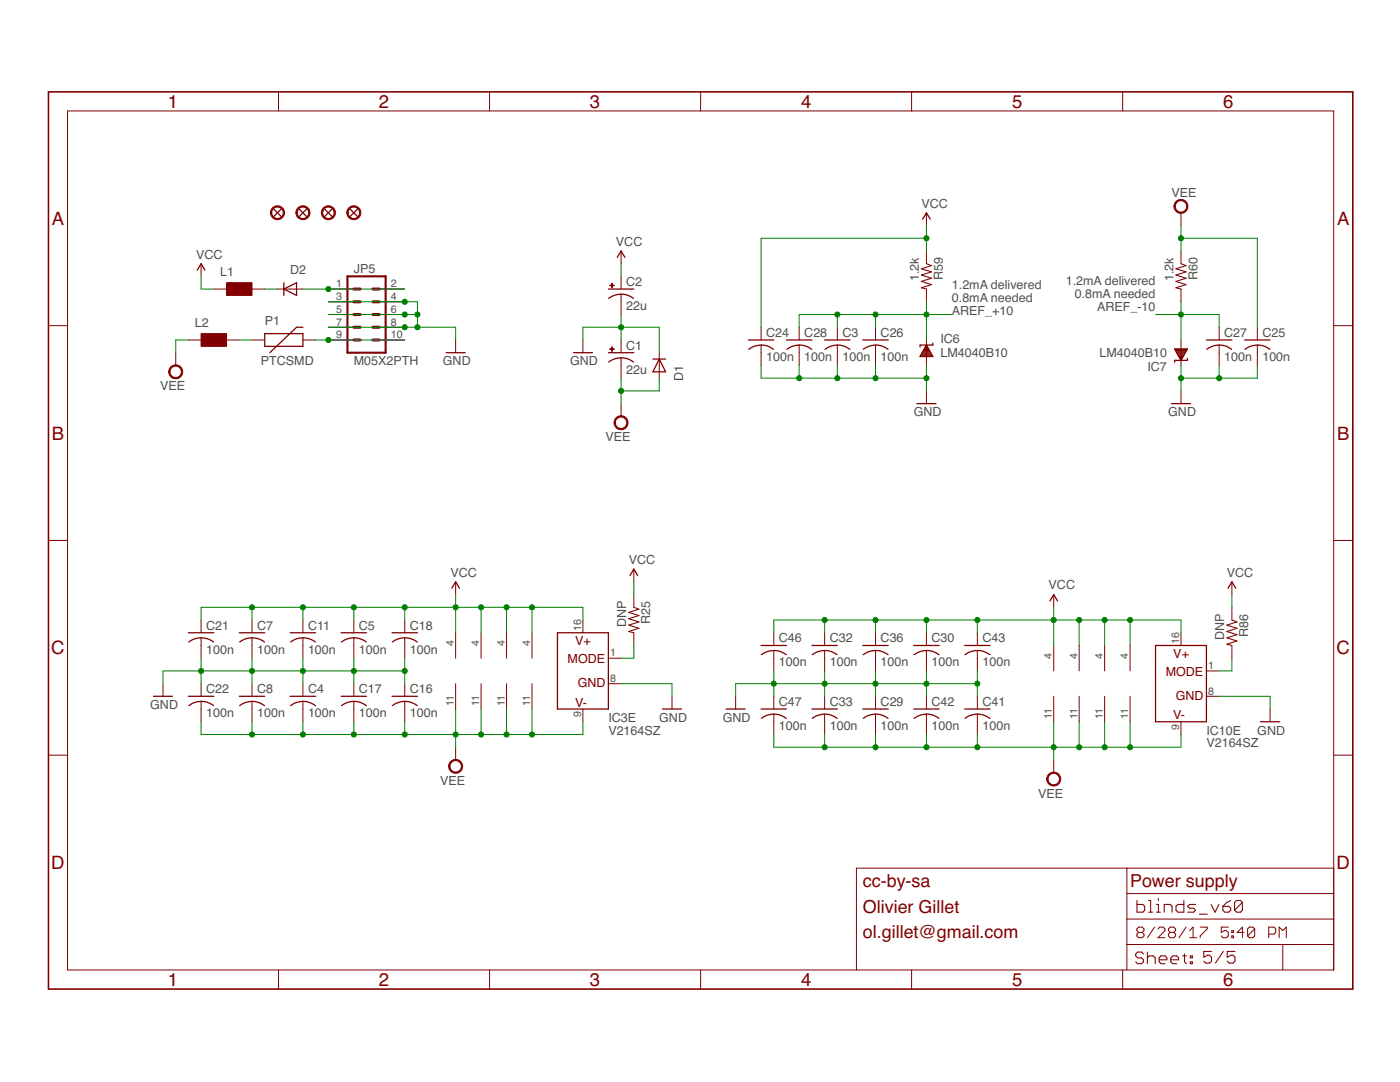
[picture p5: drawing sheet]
<svg xmlns="http://www.w3.org/2000/svg" width="279mm" height="216mm" viewBox="0 0 279 216" stroke-linecap="round" stroke-linejoin="round" font-family="sans-serif">
<g fill="none" stroke="#800000" stroke-width=".25">
<path d="M39.4 53.9l.7-1.3 .8 1.3M54.6 41.7l1.5 1.5M56.1 41.7l-1.5 1.5M56.6 57.7l2.6-1.3v2.5zM56.6 56.4v2.5M59.7 41.7l1.5 1.5M61.2 41.7l-1.5 1.5M64.8 41.7l1.5 1.5M66.3 41.7l-1.5 1.5M69.8 41.7l1.6 1.5M71.4 41.7l-1.6 1.5M121.4 57.7h5.1"/>
<path d="M121.5 59.5a4 4 0 0 1 4.9 0M123.2 51.4l.8-1.3 .7 1.3M184.1 43.7l.8-1.2 .8 1.2M52.8 66.6h7.7v2.5h-7.7zM60.5 65.3h-1.3l-5.4 5.1M89 70.4h3.8M114.4 70.4h3.8M121.4 70.4h5.1M121.5 72.2a4 4 0 0 1 4.9 0M130.3 71.6h2.5M131.6 71.6l1.2 2.6h-2.5zM149.4 67.8h5"/>
<path d="M149.4 69.7a4 4 0 0 1 5 0M157 67.8h5M157 69.7a4 4 0 0 1 5 0M164.6 67.8h5.1M164.7 69.7a4 4 0 0 1 4.9 0M172.2 67.8h5.1M172.3 69.7a4 4 0 0 1 4.9 0M183.7 71.1h2.4M183.8 70.9h2.2M183.9 70.7h2M184 70.4h1.8M184.1 70.2h1.5"/>
<path d="M184.3 70h1.2M184.4 69.8h1M184.5 69.5h.8M184.6 69.3h.5M184.8 69.1h.2M184.9 68.9l1.3 2.2h-2.6zM186.2 68.5v.4h-2.6v.3M234.4 69.6h2.6l-1.3 2.3zM234.5 69.8h2.4M234.6 70h2.2M234.7 70.2h1.9M234.9 70.4h1.6"/>
<path d="M235 70.7h1.4M235.1 70.9h1.2M235.2 71.1h.9M235.4 71.3h.6M235.5 71.5h.4M235.6 71.8h.2M237 71.5v.4h-2.6v.4M240.8 67.8h5.1M240.8 69.7a4 4 0 0 1 5 0M248.4 67.8h5.1M248.5 69.7a4 4 0 0 1 4.9 0M183 80.5h3.8"/>
<path d="M233.8 80.5h3.8M90.2 117.4l.7-1.3 .8 1.3M125.7 114.8l.8-1.2 .8 1.2M209.5 119.9l.8-1.3 .8 1.3M245.1 117.4l.8-1.3 .7 1.3M30.6 138.9h3.8M37.6 126.3h5.1M37.6 138.9h5.1M37.7 128.1a4 4 0 0 1 4.9 0M47.8 126.3h5M47.8 138.9h5M47.8 128.1a4 4 0 0 1 5 0"/>
<path d="M57.9 126.3h5.1M57.9 138.9h5.1M58 128.1a4 4 0 0 1 4.9 0M68.1 126.3h5.1M68.1 138.9h5.1M68.2 128.1a4 4 0 0 1 4.9 0M78.2 126.3h5.1M78.2 138.9h5.1M78.3 128.1a4 4 0 0 1 5 0M111.3 126.3h10.1v15.2h-10.1zM151.9 128.8h5.1M154.4 129.8a3.8 3.8 0 0 1 2.5 .8"/>
<path d="M154.4 129.8l-1 .1-1.4 .7M162 128.8h5.1M164.6 129.8a3.9 3.9 0 0 1 2.5 .8M164.6 129.8l-1.6 .3-.9 .5M172.2 128.8h5.1M174.7 129.8a3.9 3.9 0 0 1 2.5 .8M174.7 129.8l-1.5 .3-.9 .5M182.4 128.8h5M184.9 129.8a3.9 3.9 0 0 1 2.5 .8M184.9 129.8l-1.6 .3-.9 .5M192.5 128.8h5.1M195.1 129.8a3.9 3.9 0 0 1 2.4 .8"/>
<path d="M195.1 129.8l-1.6 .3-.9 .5M230.6 128.8h10.2v15.2h-10.2zM37.7 140.8a4 4 0 0 1 4.9 0M47.8 140.8a4 4 0 0 1 5 0M58 140.8a4 4 0 0 1 4.9 0M68.2 140.8a4 4 0 0 1 4.9 0M78.3 140.8a4 4 0 0 1 5 0M132.2 141.5h3.8M144.9 141.5h3.8M151.9 141.5h5.1M152 143.3a4 4 0 0 1 4.9 0M162 141.5h5.1"/>
<path d="M162.1 143.3a4 4 0 0 1 5 0M172.2 141.5h5.1M172.3 143.3a4 4 0 0 1 4.9 0M182.4 141.5h5M182.4 143.3a4 4 0 0 1 5 0M192.5 141.5h5.1M192.6 143.3a4 4 0 0 1 4.9 0M251.6 144h3.8"/>
</g>
<g fill="none" stroke="#800000" stroke-width=".2">
<path d="M55.6 18.3v3.8M97.7 18.3v3.8M139.8 18.3v3.8M181.9 18.3v3.8M224 18.3v3.8M13.5 22.1h252.7v171.4h-252.7zM40.1 52.6v2.5M42.7 57.7h2.5M50.3 57.7h2.5M55.4 57.7h5.1M65.5 57.7h5.1M75.7 57.7h5.1"/>
<path d="M124 50.1v2.5M124 55.1v2.6M124 58.7v4.1M184.9 42.5v2.5M184.9 50.1v2.5M184.9 57.7v2.5M235.7 42.5v2.5M235.7 50.1v2.5M235.7 57.7v2.5M9.7 65h3.8M35.1 70.4v2.5M37.6 67.8h2.5"/>
<path d="M45.2 67.8h2.6M50.3 67.8h2.5M60.5 67.8h2.5M65.5 67.8h5.1M65.5 65.3h5.1M65.5 62.8h5.1M65.5 60.2h5.1M75.7 67.8h5.1M75.7 65.3h5.1M75.7 62.8h5.1M75.7 60.2h5.1M90.9 67.8v2.6"/>
<path d="M116.3 67.8v2.6M124 67.8v2.6M124 71.4v4.1M131.6 70.4v5.1M151.9 65.3v2.5M151.9 68.9v4M159.5 65.3v2.5M159.5 68.9v4M167.1 65.3v2.5M167.1 68.9v4M174.7 65.3v2.5M174.7 68.9v4"/>
<path d="M184.9 67.8v5.1M184.9 78v2.5M235.7 67.8v5.1M235.7 78v2.5M243.3 65.3v2.5M243.3 68.9v4M250.9 65.3v2.5M250.9 68.9v4M266.2 65h3.8M124 80.5v2.6M9.7 107.8h3.8M90.9 116.1v2.5"/>
<path d="M126.5 113.6v2.5M126.5 118.6v2.6M210.3 118.6v2.6M245.9 116.1v2.5M266.2 107.8h3.8M32.5 136.4v2.5M40.1 123.7v2.6M40.1 127.3v4M40.1 136.4v2.5M40.1 140v4M50.3 123.7v2.6M50.3 127.3v4"/>
<path d="M50.3 136.4v2.5M50.3 140v4M60.5 123.7v2.6M60.5 127.3v4M60.5 136.4v2.5M60.5 140v4M70.6 123.7v2.6M70.6 127.3v4M70.6 136.4v2.5M70.6 140v4M80.8 123.7v2.6M80.8 127.3v4"/>
<path d="M80.8 136.4v2.5M80.8 140v4M90.9 126.3v5M90.9 136.4v5.1M96 126.3v5M96 136.4v5.1M101.1 126.3v5M101.1 136.4v5.1M106.2 126.3v5M106.2 136.4v5.1M116.3 123.7v2.6M121.4 136.4h2.6"/>
<path d="M121.4 131.3h2.6M126.5 126.3v2.5M134.1 138.9v2.6M146.8 138.9v2.6M154.4 126.3v2.5M154.4 129.8v4.1M154.4 138.9v2.6M164.6 126.3v2.5M164.6 129.8v4.1M164.6 138.9v2.6M174.7 126.3v2.5M174.7 129.8v4.1"/>
<path d="M174.7 138.9v2.6M184.9 126.3v2.5M184.9 129.8v4.1M184.9 138.9v2.6M195.1 126.3v2.5M195.1 129.8v4.1M195.1 138.9v2.6M210.3 128.8v5.1M210.3 138.9v5.1M215.4 128.8v5.1M215.4 138.9v5.1M220.5 128.8v5.1"/>
<path d="M220.5 138.9v5.1M225.5 128.8v5.1M225.5 138.9v5.1M235.7 126.3v2.5M240.8 138.9h2.5M240.8 133.9h2.5M245.9 121.2v2.5M245.9 128.8v2.5M9.7 150.7h3.8M90.9 149.1v2.5M116.3 141.5v2.5M154.4 142.5v4.1"/>
<path d="M164.6 142.5v4.1M174.7 142.5v4.1M184.9 142.5v4.1M195.1 142.5v4.1M210.3 151.6v2.6M235.7 144v2.6M253.5 141.5v2.5M266.2 150.7h3.8M224.9 173.2v20.3M224.9 178.3h41.3M266.2 173.2h-95.3v20.3M55.6 193.5v3.9"/>
<path d="M97.7 193.5v3.9M139.8 193.5v3.9M181.9 193.5v3.9M224 193.5v3.9M224.9 188.5h41.3M224.9 183.4h41.3M227.2 186.1l-.3-.4v-.3l.3-.4h.7l.4 .4v.3l-.4 .4M227.2 186.1l-.3 .3v.4l.3 .3h.7l.4-.3v-.4l-.4-.3M227.2 186.1h.7M230.4 185l-1.4 2.1M231.1 185.4l.4-.4h.7l.3 .4v.3l-1.4 1.4h1.4M233.6 186.1l-.4-.4v-.3l.4-.4h.7l.3 .4v.3l-.3 .4"/>
<path d="M233.6 186.1l-.4 .3v.4l.4 .3h.7l.3-.3v-.4l-.3-.3M233.6 186.1h.7M236.7 185l-1.4 2.1M237.4 187.1h1.4M237.4 185.7l.7-.7v2.1M239.5 185h1.4v.4l-1.4 1.4v.3M245.1 185h-1.4v1.1l.7-.4h.4l.3 .4v.7l-.3 .3h-.7l-.4-.3M245.8 186.8h.4v.3h-.4zM245.8 185.7h.4v.4h-.4zM248.3 186.1h-1.4l1-1.1v2.1M250.4 185.4l-.4-.4h-.7l-.3 .4v1.4M250.4 185.4v1.4l-.4 .3h-.7l-.3-.3"/>
<path d="M250.4 185.4l-1.4 1.4M253.2 186.4h1.1l.3-.3v-.7l-.3-.4h-1.1v2.1M255.3 187.1v-2.1l.7 .7 .7-.7v2.1M256 188.5v5"/>
</g>
<g fill="none" stroke="#800000" stroke-width=".21">
<path d="M184.9 52.6l1 .4-2 .6 2 .7-2 .6 2 .6-2 .7 2 .6-2 .6 1 .3M235.7 52.6l1 .4-2 .6 2 .7-2 .6 2 .6-2 .7 2 .6-2 .6 1 .3M126.5 121.2l1 .4-2 .6 2 .6-2 .7 2 .6-2 .6 2 .7-2 .6 1 .3M245.9 123.7l1 .4-2.1 .6 2.1 .7-2.1 .6 2.1 .6-2.1 .7 2.1 .6-2.1 .6 1.1 .3M226.9 179.7v2.3h1.2l.4-.4v-.8l-.4-.3h-1.2M229.2 179.7h.4v2.3M231.2 179.3v.4M236.3 179.7v2.3h-1.2l-.4-.4v-.8l.4-.3h1.2M245.6 179.7l-.8 .4-.7 .7M228.2 190.4l-.4-.4h-.8l-.3 .4v.3l.3 .4h.8l.4 .4v.4l-.4 .4h-.8l-.3-.4M229 191.1l.4-.4h.7l.4 .4v1.2M229 190v2.3"/>
<path d="M229.2 182h.8M230.8 182h.8M230.8 180.5h.4v1.5M231.3 191.5h1.6v-.4l-.4-.4h-.8l-.4 .4v.8l.4 .4h.8M232.3 182v-1.5h1.2l.4 .3v1.2M233.7 191.5h1.5v-.4l-.4-.4h-.7l-.4 .4v.8l.4 .4h.7M236 190.7h.8M236.4 190.4v1.5l.4 .4M237.6 190.7h.4v.4h-.4zM237.6 191.9h.4v.4h-.4zM238.6 180.5h-1.2l-.4 .3 .4 .4h.8l.4 .4-.4 .4h-1.2M239.4 182.4h1.5"/>
<path d="M241.7 180.5l.8 1.5 .8-1.5M241.8 189.8h-1.6v1.2l.8-.4h.4l.4 .4v.8l-.4 .4h-.8l-.4-.4M244.1 180.8h1.1l.4 .4v.4l-.4 .4h-.8l-.3-.4zM244.1 189.8l-1.5 2.4M246.5 189.8h-1.6v1.2l.8-.4h.4l.4 .4v.8l-.4 .4h-.8l-.4-.4M247.9 180.1v1.5l-.3 .4h-.8l-.4-.4M247.9 180.1l-.3-.4h-.8l-.4 .4v1.5M247.9 180.1l-1.5 1.5"/>
</g>
<g fill="#800000" stroke="#800000" stroke-width=".2">
<path d="M234.7 40.2a1.4 1.4 0 0 1 2.2 .3 1.4 1.4 0 0 1-.8 2 1.4 1.4 0 0 1-1.8-1.3h.2a1.14 1.14 0 0 1 1.6-1.1 1.14 1.14 0 0 1 .3 1.9 1.14 1.14 0 0 1-1.8-.5l-.1-.3h-.2z" fill-rule="evenodd"/>
<path d="M34 73.2a1.4 1.4 0 0 1 2.3 .2 1.4 1.4 0 0 1-.8 2.1 1.4 1.4 0 0 1-1.8-1.3h.2a1.14 1.14 0 0 1 1.7-.9 1.14 1.14 0 0 1 .2 1.9 1.14 1.14 0 0 1-1.8-.7l-.1-.3h-.2z" fill-rule="evenodd"/>
<path d="M122.9 83.4a1.39 1.39 0 0 1 2.2 .2 1.39 1.39 0 0 1-.8 2.1 1.39 1.39 0 0 1-1.7-1.4h.2a1.14 1.14 0 0 1 1.7-.9 1.14 1.14 0 0 1 .1 1.9 1.14 1.14 0 0 1-1.8-.7v-.3h-.2z" fill-rule="evenodd"/>
<path d="M54.4 41.5a1.4 1.4 0 0 1 2.2 .2 1.4 1.4 0 0 1-.8 2.1 1.4 1.4 0 0 1-1.8-1.3h.2a1.15 1.15 0 0 1 1.6-1.1 1.15 1.15 0 0 1 .3 1.9 1.15 1.15 0 0 1-1.8-.6l-.1-.2h-.2z" fill-rule="evenodd"/>
<path d="M59.4 41.5a1.4 1.4 0 0 1 2.3 .2 1.4 1.4 0 0 1-.9 2.1 1.4 1.4 0 0 1-1.7-1.3h.2a1.15 1.15 0 0 1 1.6-1.1 1.15 1.15 0 0 1 .3 1.9 1.15 1.15 0 0 1-1.8-.6l-.1-.2h-.2z" fill-rule="evenodd"/>
<path d="M64.5 41.5a1.4 1.4 0 0 1 2.2 .2 1.4 1.4 0 0 1-.8 2.1 1.4 1.4 0 0 1-1.8-1.3h.3a1.15 1.15 0 0 1 1.6-1.1 1.15 1.15 0 0 1 .3 1.9 1.15 1.15 0 0 1-1.9-.6v-.2h-.3z" fill-rule="evenodd"/>
<path d="M69.6 41.5a1.4 1.4 0 0 1 2.2 .2 1.4 1.4 0 0 1-.8 2.1 1.4 1.4 0 0 1-1.8-1.3h.3a1.15 1.15 0 0 1 1.6-1.1 1.15 1.15 0 0 1 .3 1.9 1.15 1.15 0 0 1-1.9-.6v-.2h-.3z" fill-rule="evenodd"/>
<path d="M89.9 152a1.4 1.4 0 0 1 2.2 .2 1.4 1.4 0 0 1-.8 2.1 1.4 1.4 0 0 1-1.8-1.4h.3a1.15 1.15 0 0 1 1.6-1 1.15 1.15 0 0 1 .3 1.9 1.15 1.15 0 0 1-1.9-.6v-.3h-.3z" fill-rule="evenodd"/>
<path d="M209.3 154.5a1.4 1.4 0 0 1 2.2 .2 1.4 1.4 0 0 1-.8 2.1 1.4 1.4 0 0 1-1.8-1.4h.2a1.15 1.15 0 0 1 1.7-1 1.15 1.15 0 0 1 .2 1.9 1.15 1.15 0 0 1-1.8-.6l-.1-.3h-.2z" fill-rule="evenodd"/>
</g>
<g fill="#800000" stroke="#800000" stroke-width=".2">
<path d="M121.7 56.9h.9v.1h-.9z"/>
<path d="M122.1 56.5h.1v.9h-.1z"/>
<path d="M121.7 69.6h.9v.1h-.9z"/>
<path d="M122.1 69.2h.1v.9h-.1z"/>
<path d="M45.2 56.4h5.1v2.5h-5.1z"/>
<path d="M40.1 66.6h5.1v2.5h-5.1z"/>
</g>
<path d="M69.3 55.1h7.7v15.3h-7.7z" fill="none" stroke="#800000" stroke-width=".42"/>
<path d="M70.6 57.7h1.3M74.4 57.7h1.3M70.6 62.8h1.3M70.6 65.3h1.3M70.6 67.8h1.3M70.6 60.2h1.3M74.4 62.8h1.3M74.4 65.3h1.3M74.4 67.8h1.3M74.4 60.2h1.3" fill="none" stroke="#800000" stroke-width=".61"/>
<path d="M9.7 18.3h260.3v179.1h-260.3z" fill="none" stroke="#800000" stroke-width=".32"/>
<g fill="none" stroke="#008000" stroke-width=".2">
<path d="M40.1 55.1v2.6h2.6M52.8 57.7h2.6M60.5 57.7h20.3M124 52.6v2.5M184.9 45v5.1M184.9 47.5h-33v17.8M235.7 45v5.1M235.7 47.5h15.2v17.8M37.6 67.8h-2.5v2.6M47.8 67.8h2.5M63 67.8h17.8M65.5 60.2h17.8v5.1"/>
<path d="M65.5 62.8h17.8M65.5 65.3h25.4v2.5M116.3 67.8v-2.5h15.3v5.1M124 62.8v5M124 75.5v5M131.6 75.5v2.5h-7.6M151.9 72.9v2.6h33M159.5 72.9v2.6M167.1 62.8v2.5M167.1 72.9v2.6M174.7 62.8v2.5M174.7 72.9v2.6"/>
<path d="M184.9 60.2v7.6M184.9 72.9v5.1M190 62.8h-30.5v2.5M230.6 62.8h12.7v2.5M235.7 60.2v7.6M235.7 72.9v5.1M243.3 72.9v2.6M250.9 72.9v2.6h-15.2M90.9 118.6v7.7M126.5 116.1v2.5M245.9 118.6v2.6M40.1 123.7v-2.5h76.2v2.5"/>
<path d="M40.1 131.3v5.1M50.3 121.2v2.5M50.3 131.3v5.1M60.5 121.2v2.5M60.5 131.3v5.1M70.6 121.2v2.5M70.6 131.3v5.1M80.8 133.9h-48.3v2.5M80.8 121.2v2.5M80.8 131.3v5.1M96 121.2v5.1M101.1 121.2v5.1"/>
<path d="M106.2 121.2v5.1M124 136.4h10.1v2.5M126.5 128.8v2.5h-2.5M154.4 126.3v-2.6h81.3v2.6M154.4 133.9v5M164.6 123.7v2.6M164.6 133.9v5M174.7 123.7v2.6M174.7 133.9v5M184.9 123.7v2.6M184.9 133.9v5M195.1 136.4h-48.3v2.5"/>
<path d="M195.1 123.7v2.6M195.1 133.9v5M210.3 121.2v7.6M215.4 123.7v5.1M220.5 123.7v5.1M225.5 123.7v5.1M243.3 138.9h10.2v2.6M245.9 131.3v2.6h-2.6M40.1 144v2.6h76.2v-2.6M50.3 144v2.6M60.5 144v2.6M70.6 144v2.6"/>
<path d="M80.8 144v2.6M90.9 141.5v7.6M96 141.5v5.1M101.1 141.5v5.1M106.2 141.5v5.1M154.4 146.6v2.5h81.3v-2.5M164.6 146.6v2.5M174.7 146.6v2.5M184.9 146.6v2.5M195.1 146.6v2.5M210.3 144v7.6M215.4 144v5.1"/>
<path d="M220.5 144v5.1M225.5 144v5.1"/>
</g>
<g fill="#008000" stroke="#008000" stroke-width=".2">
<circle cx="235.7" cy="75.5" r=".51"/>
<circle cx="243.3" cy="75.5" r=".51"/>
<circle cx="83.3" cy="62.8" r=".51"/>
<circle cx="83.3" cy="65.3" r=".51"/>
<circle cx="80.8" cy="65.3" r=".51"/>
<circle cx="80.8" cy="62.8" r=".51"/>
<circle cx="80.8" cy="60.2" r=".51"/>
<circle cx="124" cy="65.3" r=".51"/>
<circle cx="184.9" cy="75.5" r=".51"/>
<circle cx="174.7" cy="75.5" r=".51"/>
<circle cx="167.1" cy="75.5" r=".51"/>
<circle cx="159.5" cy="75.5" r=".51"/>
<circle cx="40.1" cy="133.9" r=".51"/>
<circle cx="50.3" cy="133.9" r=".51"/>
<circle cx="60.5" cy="133.9" r=".51"/>
<circle cx="70.6" cy="133.9" r=".51"/>
<circle cx="80.8" cy="133.9" r=".51"/>
<circle cx="154.4" cy="136.4" r=".51"/>
<circle cx="164.6" cy="136.4" r=".51"/>
<circle cx="174.7" cy="136.4" r=".51"/>
<circle cx="184.9" cy="136.4" r=".51"/>
<circle cx="195.1" cy="136.4" r=".51"/>
<circle cx="235.7" cy="62.8" r=".51"/>
<circle cx="235.7" cy="47.5" r=".51"/>
<circle cx="124" cy="78" r=".51"/>
<circle cx="101.1" cy="146.6" r=".51"/>
<circle cx="96" cy="146.6" r=".51"/>
<circle cx="60.5" cy="146.6" r=".51"/>
<circle cx="50.3" cy="146.6" r=".51"/>
<circle cx="90.9" cy="146.6" r=".51"/>
<circle cx="70.6" cy="146.6" r=".51"/>
<circle cx="106.2" cy="146.6" r=".51"/>
<circle cx="80.8" cy="146.6" r=".51"/>
<circle cx="174.7" cy="149.1" r=".51"/>
<circle cx="164.6" cy="149.1" r=".51"/>
<circle cx="184.9" cy="149.1" r=".51"/>
<circle cx="195.1" cy="149.1" r=".51"/>
<circle cx="210.3" cy="149.1" r=".51"/>
<circle cx="215.4" cy="149.1" r=".51"/>
<circle cx="220.5" cy="149.1" r=".51"/>
<circle cx="225.5" cy="149.1" r=".51"/>
<circle cx="184.9" cy="47.5" r=".51"/>
<circle cx="50.3" cy="121.2" r=".51"/>
<circle cx="60.5" cy="121.2" r=".51"/>
<circle cx="96" cy="121.2" r=".51"/>
<circle cx="101.1" cy="121.2" r=".51"/>
<circle cx="90.9" cy="121.2" r=".51"/>
<circle cx="70.6" cy="121.2" r=".51"/>
<circle cx="80.8" cy="121.2" r=".51"/>
<circle cx="106.2" cy="121.2" r=".51"/>
<circle cx="164.6" cy="123.7" r=".51"/>
<circle cx="174.7" cy="123.7" r=".51"/>
<circle cx="184.9" cy="123.7" r=".51"/>
<circle cx="195.1" cy="123.7" r=".51"/>
<circle cx="225.5" cy="123.7" r=".51"/>
<circle cx="220.5" cy="123.7" r=".51"/>
<circle cx="215.4" cy="123.7" r=".51"/>
<circle cx="210.3" cy="123.7" r=".51"/>
<circle cx="184.9" cy="62.8" r=".51"/>
<circle cx="174.7" cy="62.8" r=".51"/>
<circle cx="167.1" cy="62.8" r=".51"/>
<circle cx="65.5" cy="57.7" r=".51"/>
<circle cx="65.5" cy="67.8" r=".51"/>
</g>
<g font-size="3.7" fill="#800000">
<text x="33.5" y="21.5">1</text>
<text x="75.6" y="21.5">2</text>
<text x="117.7" y="21.5">3</text>
<text x="159.9" y="21.5">4</text>
<text x="202" y="21.5">5</text>
<text x="244.1" y="21.5">6</text>
<text x="10.3" y="44.9">A</text>
<text x="266.8" y="44.9">A</text>
<text x="10.3" y="87.7">B</text>
<text x="266.8" y="87.7">B</text>
<text x="10.2" y="130.6">C</text>
<text x="266.7" y="130.6">C</text>
<text x="10.2" y="173.4">D</text>
<text x="266.7" y="173.4">D</text>
<text x="33.5" y="196.7">1</text>
<text x="75.6" y="196.7">2</text>
<text x="117.7" y="196.7">3</text>
<text x="159.9" y="196.7">4</text>
<text x="202" y="196.7">5</text>
<text x="244.1" y="196.7">6</text>
</g>
<g font-size="3.6" fill="#800000">
<text x="172.2" y="177">cc-by-sa</text>
<text x="225.5" y="177">Power supply</text>
<text x="172.2" y="182.1">Olivier Gillet</text>
<text x="172.2" y="187.2">ol.gillet@gmail.com</text>
</g>
<g font-size="2.5" fill="#505050">
<text x="183.9" y="41.4">VCC</text>
<text x="233.8" y="39.3">VEE</text>
<text x="39.1" y="51.6">VCC</text>
<text x="122.9" y="49.1">VCC</text>
<text x="44" y="55.1">L1</text>
<text x="57.9" y="54.7">D2</text>
<text x="70.6" y="54.4">JP5</text>
<text x="125" y="57.1">C2</text>
<text x="183.4" y="56.1" transform="rotate(-90 183.4 56.1)">1.2k</text>
<text x="188.2" y="55.9" transform="rotate(-90 188.2 55.9)">R59</text>
<text x="190" y="57.7">1.2mA delivered</text>
<text x="212.7" y="56.9">1.2mA delivered</text>
<text x="214.5" y="59.5">0.8mA needed</text>
<text x="234.2" y="56.1" transform="rotate(-90 234.2 56.1)">1.2k</text>
<text x="239" y="55.9" transform="rotate(-90 239 55.9)">R60</text>
<text x="38.9" y="65.3">L2</text>
<text x="52.8" y="64.8">P1</text>
<text x="125" y="61.9">22u</text>
<text x="190" y="60.2">0.8mA needed</text>
<text x="190" y="62.8">AREF_+10</text>
<text x="218.9" y="62">AREF_-10</text>
<text x="125" y="69.8">C1</text>
<text x="152.9" y="67.2">C24</text>
<text x="160.5" y="67.2">C28</text>
<text x="168.1" y="67.2">C3</text>
<text x="175.8" y="67.2">C26</text>
<text x="187.7" y="71.3">LM4040B10</text>
<text x="187.7" y="68.5">IC6</text>
<text x="219.4" y="71.3">LM4040B10</text>
<text x="244.3" y="67.2">C27</text>
<text x="251.9" y="67.2">C25</text>
<text x="32" y="77.9">VEE</text>
<text x="52.1" y="72.9">PTCSMD</text>
<text x="70.6" y="72.9">M05X2PTH</text>
<text x="88.4" y="72.9">GND</text>
<text x="113.8" y="72.9">GND</text>
<text x="125" y="74.6">22u</text>
<text x="136.4" y="76.1" transform="rotate(-90 136.4 76.1)">D1</text>
<text x="152.9" y="72">100n</text>
<text x="160.5" y="72">100n</text>
<text x="168.1" y="72">100n</text>
<text x="175.8" y="72">100n</text>
<text x="229" y="74.1">IC7</text>
<text x="244.3" y="72">100n</text>
<text x="251.9" y="72">100n</text>
<text x="182.4" y="83.1">GND</text>
<text x="233.1" y="83.1">GND</text>
<text x="120.9" y="88">VEE</text>
<text x="125.5" y="112.5">VCC</text>
<text x="89.9" y="115.1">VCC</text>
<text x="209.3" y="117.6">VCC</text>
<text x="244.8" y="115.1">VCC</text>
<text x="41.2" y="125.6">C21</text>
<text x="51.3" y="125.6">C7</text>
<text x="61.5" y="125.6">C11</text>
<text x="71.6" y="125.6">C5</text>
<text x="81.8" y="125.6">C18</text>
<text x="125" y="125.2" transform="rotate(-90 125 125.2)">DNP</text>
<text x="129.8" y="124.5" transform="rotate(-90 129.8 124.5)">R25</text>
<text x="41.2" y="130.4">100n</text>
<text x="51.3" y="130.4">100n</text>
<text x="61.5" y="130.4">100n</text>
<text x="71.6" y="130.4">100n</text>
<text x="81.8" y="130.4">100n</text>
<text x="155.4" y="128.2">C46</text>
<text x="165.6" y="128.2">C32</text>
<text x="175.8" y="128.2">C36</text>
<text x="185.9" y="128.2">C30</text>
<text x="196.1" y="128.2">C43</text>
<text x="244.3" y="127.7" transform="rotate(-90 244.3 127.7)">DNP</text>
<text x="249.1" y="127" transform="rotate(-90 249.1 127)">R86</text>
<text x="155.4" y="133">100n</text>
<text x="165.6" y="133">100n</text>
<text x="175.8" y="133">100n</text>
<text x="185.9" y="133">100n</text>
<text x="196.1" y="133">100n</text>
<text x="30" y="141.5">GND</text>
<text x="41.2" y="143.1">100n</text>
<text x="41.2" y="138.3">C22</text>
<text x="51.3" y="143.1">100n</text>
<text x="51.3" y="138.3">C8</text>
<text x="61.5" y="143.1">100n</text>
<text x="61.5" y="138.3">C4</text>
<text x="71.6" y="143.1">100n</text>
<text x="71.6" y="138.3">C17</text>
<text x="81.8" y="143.1">100n</text>
<text x="81.8" y="138.3">C16</text>
<text x="155.4" y="140.9">C47</text>
<text x="165.6" y="140.9">C33</text>
<text x="175.8" y="140.9">C29</text>
<text x="185.9" y="140.9">C42</text>
<text x="196.1" y="140.9">C41</text>
<text x="121.4" y="146.6">V2164SZ</text>
<text x="121.4" y="144">IC3E</text>
<text x="131.6" y="144">GND</text>
<text x="144.3" y="144">GND</text>
<text x="155.4" y="145.7">100n</text>
<text x="165.6" y="145.7">100n</text>
<text x="175.8" y="145.7">100n</text>
<text x="185.9" y="145.7">100n</text>
<text x="196.1" y="145.7">100n</text>
<text x="240.8" y="149.1">V2164SZ</text>
<text x="240.8" y="146.6">IC10E</text>
<text x="250.9" y="146.6">GND</text>
<text x="87.8" y="156.6">VEE</text>
<text x="207.2" y="159.1">VEE</text>
</g>
<g font-size="2.5" fill="#800000">
<text x="114.8" y="128.8">V+</text>
<text x="234.2" y="131.3">V+</text>
<text x="113.3" y="132.3">MODE</text>
<text x="115.3" y="137.2">GND</text>
<text x="232.6" y="134.9">MODE</text>
<text x="114.8" y="141">V-</text>
<text x="234.2" y="143.5">V-</text>
<text x="234.7" y="139.7">GND</text>
</g>
<g font-size="2.1" fill="#505050">
<text x="67.1" y="59.9">3</text>
<text x="67.1" y="57.3">1</text>
<text x="78" y="59.9">4</text>
<text x="78" y="57.3">2</text>
<text x="67.1" y="65">7</text>
<text x="67.1" y="62.4">5</text>
<text x="78" y="65">8</text>
<text x="78" y="62.4">6</text>
<text x="67.1" y="67.5">9</text>
<text x="78" y="67.5">10</text>
<text x="116" y="125.9" transform="rotate(-90 116 125.9)">16</text>
<text x="90.6" y="129" transform="rotate(-90 90.6 129)">4</text>
<text x="95.7" y="129" transform="rotate(-90 95.7 129)">4</text>
<text x="100.7" y="129" transform="rotate(-90 100.7 129)">4</text>
<text x="105.8" y="129" transform="rotate(-90 105.8 129)">4</text>
<text x="121.8" y="131">1</text>
<text x="209.9" y="131.5" transform="rotate(-90 209.9 131.5)">4</text>
<text x="215" y="131.5" transform="rotate(-90 215 131.5)">4</text>
<text x="220.1" y="131.5" transform="rotate(-90 220.1 131.5)">4</text>
<text x="225.2" y="131.5" transform="rotate(-90 225.2 131.5)">4</text>
<text x="235.3" y="128.4" transform="rotate(-90 235.3 128.4)">16</text>
<text x="121.8" y="136.1">8</text>
<text x="241.1" y="133.5">1</text>
<text x="90.6" y="141" transform="rotate(-90 90.6 141)">11</text>
<text x="95.7" y="141" transform="rotate(-90 95.7 141)">11</text>
<text x="100.7" y="141" transform="rotate(-90 100.7 141)">11</text>
<text x="105.8" y="141" transform="rotate(-90 105.8 141)">11</text>
<text x="116" y="143" transform="rotate(-90 116 143)">9</text>
<text x="209.9" y="143.5" transform="rotate(-90 209.9 143.5)">11</text>
<text x="215" y="143.5" transform="rotate(-90 215 143.5)">11</text>
<text x="220.1" y="143.5" transform="rotate(-90 220.1 143.5)">11</text>
<text x="225.2" y="143.5" transform="rotate(-90 225.2 143.5)">11</text>
<text x="241.1" y="138.6">8</text>
<text x="235.3" y="145.6" transform="rotate(-90 235.3 145.6)">9</text>
</g>
</svg>
